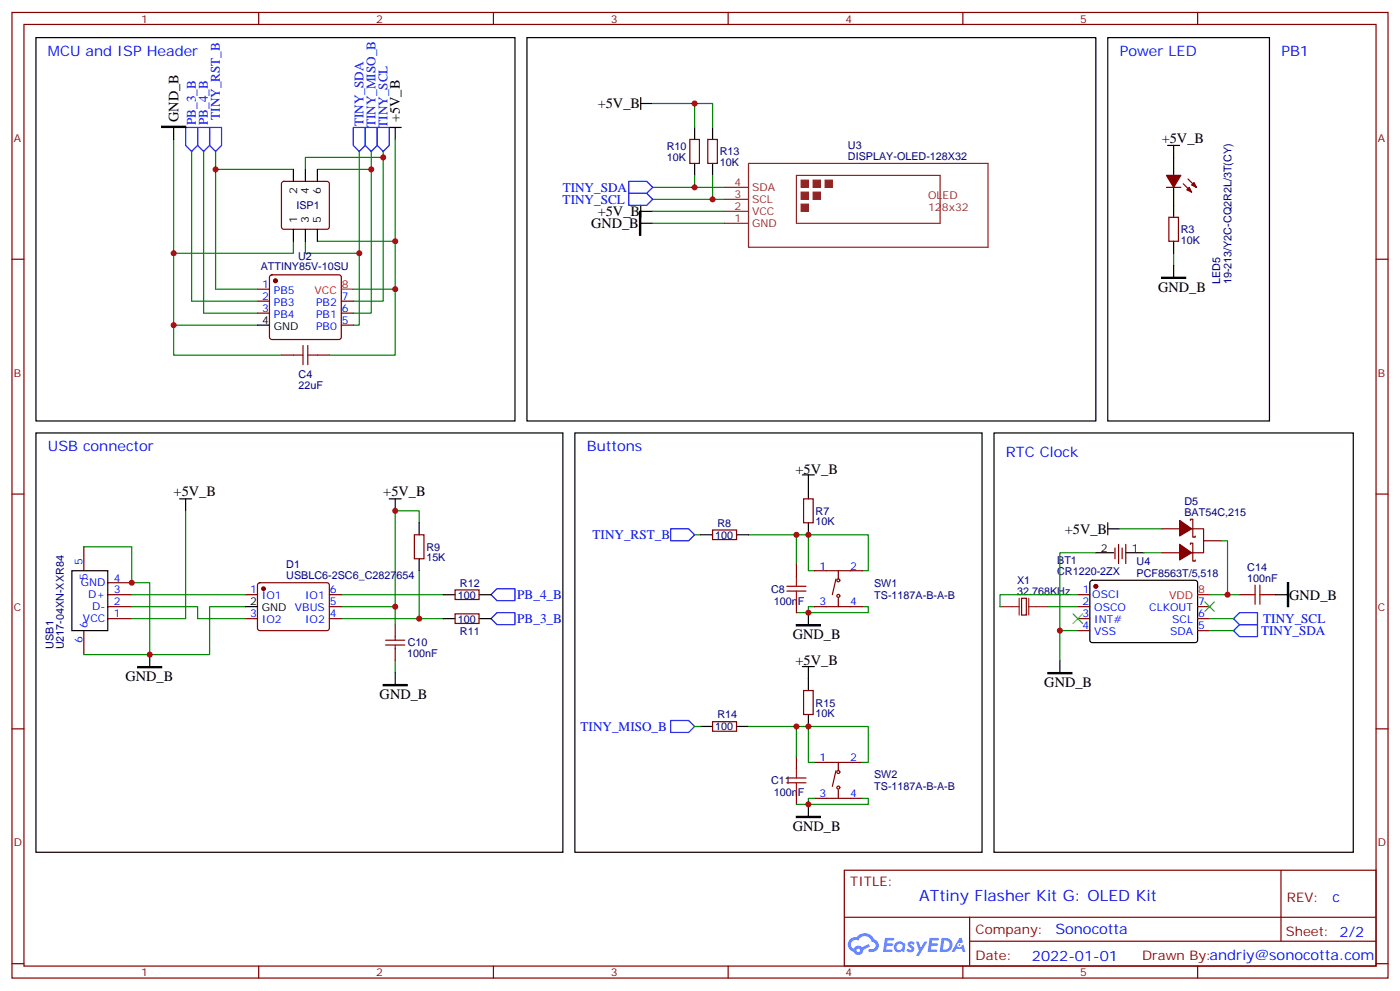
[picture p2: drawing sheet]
<svg xmlns="http://www.w3.org/2000/svg" width="412mm" height="292mm" viewBox="0 0 412 292" stroke-linecap="round" stroke-linejoin="round" font-family="sans-serif">
<g fill="none" stroke="#870000" stroke-width=".35">
<path d="M3.5 3.7h405.4v284.3h-405.4zM7.1 7.2h398.2v277.3h-398.2zM76.2 3.7v3.5M145.3 3.7v3.5M214.5 3.7v3.5M283.6 3.7v3.5M352.8 3.7v3.5M3.5 76.3h3.6M405.3 76.3h3.6M3.5 145.5h3.6M405.3 145.5h3.6M3.5 214.6h3.6"/>
<path d="M405.3 214.6h3.6M248.7 256.3h156.6v28.2h-156.6zM377.3 256.3v20.9M248.7 270.1h156.5M285.6 277.2h119.6M285.6 270.1v14.1M3.5 283.8h3.6M76.2 284.5v3.5M145.3 284.5v3.5M214.5 284.5v3.5M283.6 284.5v3.5M352.8 284.5v3.5"/>
<path d="M405.3 283.8h3.6"/>
</g>
<g fill="#5487ff">
<path d="M267.7 277.4a1.22 1.22 0 0 1 1.7 .3l-.4 .6a.47 .47 0 0 0-.3-.4 .47 .47 0 0 0-.5 .2l.1 .2a1.14 1.14 0 0 1 .8 1.7 1.14 1.14 0 0 1-1.9 0l-.2-.2 .5-.5 .7 .4a.29 .29 0 0 0 .3-.2 .29 .29 0 0 0-.2-.4 1.04 1.04 0 0 1-.6-1.7z"/>
<path d="M260.7 276.2h2.4l.3 .2-.2 .5h-1.8l-.1 .9h1.5l.3 .3-.3 .4h-1.6l-.2 1.1 1.7 .1 .2 .3-.2 .3h-2.6z"/>
<path d="M273.8 276.2h2.4l.3 .2-.1 .5h-1.8l-.2 .9h1.6l.3 .3-.4 .4h-1.6l-.1 1.1 1.7 .1 .2 .3-.2 .3h-2.6z"/>
<path d="M282.6 276.2h.7l.3 1.2-.6 .4a.69 .69 0 0 0-1 .2 .69 .69 0 0 0 .4 1 .69 .69 0 0 0 .9-.6l.5-.3 .6 2.2h-.8l-.2-.9h-1.8l-.5 .9h-.8z"/>
<path d="M269.8 277.3h.8l.6 1.8 1.1-1.8h.9l-2.6 4.2h-.8l.9-1.6z"/>
<path d="M277.4 276.2l-.6 4.1h1.3a2.11 2.11 0 0 0 2.5-2.1 2.11 2.11 0 0 0-2.5-2zM278.1 276.9a1.39 1.39 0 0 1 1.7 1.4 1.39 1.39 0 0 1-1.8 1.3h-.3z"/>
<path d="M263.7 277.8a1.54 1.54 0 0 0-.1 2.2 1.54 1.54 0 0 0 2.2 .1l.6 .2 .3-2.3-.2-.2h-.4a1.49 1.49 0 0 0-2.4 0zM264 278.8a.94 .94 0 0 1 1.8 0 .94 .94 0 0 1-1.8 0z"/>
<path d="M250.4 276.6a2.18 2.18 0 0 0 1.1 3.7 1.44 1.44 0 0 0 1.6 .9 1.44 1.44 0 0 0 1.2-1.5l2-1-.5-.7-1.9 .9a1.47 1.47 0 0 0-2.4 .5 1.39 1.39 0 0 1-.7-2 1.39 1.39 0 0 1 2-.4 2.12 2.12 0 0 1 2.2-1.3 2.12 2.12 0 0 1 1.9 1.7 1.14 1.14 0 0 1 1.1 1.4 1.14 1.14 0 0 1-1.7 .7 .43 .43 0 0 0-.5 .4 .43 .43 0 0 0 .4 .4 1.98 1.98 0 0 0 2.5-1.2 1.98 1.98 0 0 0-1.2-2.5 3.1 3.1 0 0 0-5.3-.7l-.9 .1zM252.3 279.9a.55 .55 0 0 1 1.1 0 .55 .55 0 0 1-1.1 0z"/>
<circle cx="282.6" cy="278.3" r=".26"/>
</g>
<g fill="none" stroke="#a10000" stroke-width=".35">
<path d="M86.4 104.6h2.9M89.3 101.7v5.7M90.7 104.6h2.8M90.7 101.7v5.7M231.8 174.1h5.6M231.8 172.6h5.6M234.6 169.8v2.8M234.6 174.1v2.8M368.7 175.1h1M369.7 172.3v5.6M371.1 172.3v5.6M371.1 175.1h1.1"/>
<path d="M113.6 188.5h5.6M113.6 189.9h5.6M116.4 187.5v1M116.4 189.9v1.1M231.8 230.5h5.6M231.8 229.1h5.6M234.6 226.3v2.8M234.6 230.5v2.8"/>
</g>
<g fill="none" stroke="#870000" stroke-width=".35">
<path d="M83.1 53.6l.5-.2h12.7l.5 .2 .2 .5v12.7l-.2 .5-.5 .2h-12.7l-.5-.2-.2-.5v-12.7zM203.2 41.1h2.8v7h-2.8zM208.5 41.1h2.8v7h-2.8zM343.6 55.2h4.2M348.5 54.1l2.5 2.5M350 52.7l2.4 2.5M344.3 64h2.8v7h-2.8zM75.8 85.2h3.6M75.8 88.7h3.6M75.8 92.2h3.6M79.6 81.1l.5-.2h19.7l.5 .2 .2 .5v17.7l-.2 .5-.5 .2h-19.7l-.5-.3-.2-.4v-17.7zM100.5 88.7h3.6"/>
<path d="M100.5 92.2h3.6M100.5 95.7h3.6M82.9 104.6h3.5M93.5 104.6h3.5M122.1 157.5h2.8v7h-2.8zM209.9 156.1h7.1v2.8h-7.1zM236.7 146.9h2.8v7.1h-2.8zM342.2 155.7h5.3M350.7 153.2v-.3h.7v5.3h.7v-.4M351 155.7h3.5v7.1h-3.5M354.5 159.2h5.3M24.7 161v7.1"/>
<path d="M31.7 178.6h7.1M31.7 175.1h7.1M31.7 171.6h7.1M72.3 175.1h3.5M76.1 171.8l.5-.2h20l.4 .7-.1 13-.6 .4-20-.1-.5-.6v-12.7zM97 178.6h3.5M97 175.1h3.5M134.1 173.7h7v2.8h-7zM234.6 166.3v3.5M234.6 176.9v3.5M239.9 178.6h14.1M239.9 168.1h14.1"/>
<path d="M246.2 170.5l-1 4.6M246.9 168.1v2.4M246.9 176.2v2.4M300.9 176.2h1.4v4.9h-1.4zM317.5 178.6h3.5M317.5 175.1h3.5M328.4 161.4v3.1M329.5 160.3v5.6M330.6 161.4v3.1M331.6 160.3v5.6M342.2 162.8h5.3M350.7 160.3v-.4h.7v5.3h.7v-.3"/>
<path d="M352.8 178.6h3.5M365.1 175.1h3.6M372.2 175.1h3.5M24.7 185.7v7.1M31.7 182.2h7.1M72.3 182.2h3.5M97 182.2h3.5M116.4 183.9v3.6M116.4 191v3.5M134.1 180.8h7v2.8h-7zM317.5 182.2h3.5M317.5 185.7h3.5"/>
<path d="M352.8 182.2h3.5M352.8 185.7h3.5M209.9 212.5h7.1v2.8h-7.1zM236.7 203.3h2.8v7.1h-2.8zM234.6 222.7v3.6M234.6 233.3v3.6M239.9 235.1h14.1M239.9 224.5h14.1M246.2 227l-1 4.6M246.9 224.5v2.5M246.9 232.6v2.5"/>
<circle cx="246.9" cy="175.5" r=".44"/>
<circle cx="246.9" cy="170.9" r=".44"/>
<circle cx="246.9" cy="231.9" r=".44"/>
<circle cx="246.9" cy="227.3" r=".44"/>
</g>
<g fill="none" stroke="#000" stroke-width=".35">
<path d="M10.6 11.1h141.1v112.9h-141.1zM155.2 11.1h167.6v112.9h-167.6zM326.3 11.1h47.6v112.9h-47.6zM51.2 37.5v3.6M114.7 37.5h3.5M116.4 37.5v3.6M188.7 28.7v3.5M188.7 30.5h3.6M204.6 37.5v3.6M209.9 37.5v3.6M86.4 49.9v3.5M90 49.9v3.5"/>
<path d="M93.5 49.9v3.5M204.6 48.1v3.5M209.9 48.1v3.5M344 42.8h3.5M345.7 42.8v8.8M345.7 55.2v8.8M86.4 67.5v3.5M90 67.5v3.5M93.5 67.5v3.5M188.7 65.8h3.6M188.7 62.2h3.6M188.7 60.5v3.5"/>
<path d="M345.7 71v3.6M345.7 78.1v3.5M75.8 95.7h3.6M10.6 127.5h155.2v123.5h-155.2zM169.3 127.5h120v123.5h-120zM236.4 139.8h3.5M238.1 139.8v7.1M292.8 127.5h105.8v123.5h-105.8zM52.9 146.9h3.5M54.7 146.9v3.5M114.7 146.9h3.5M116.4 146.9v3.5"/>
<path d="M123.5 154v3.5M206.4 157.5h3.5M217 157.5h3.5M238.1 154v3.5M326.3 155.7h3.5M326.3 154v3.5M21.2 168.1h10.5v17.6h-10.5zM72.3 178.6h3.5M123.5 164.5v3.6M130.5 175.1h3.6M141.1 175.1h3.5M321.3 171.1l.4-.2h30.6l.5 .7-.1 17.2-.6 .4h-30.6l-.5-.7v-16.9z"/>
<path d="M322.8 162.8h5.3M331.6 162.8h5.3M375.7 175.1h3.5M44.1 192.8v3.5M116.4 198v3.6M130.5 182.2h3.6M141.1 182.2h3.5M236.4 196.3h3.5M238.1 180.4v3.5M238.1 196.3v7M312.2 194.5v3.5M206.4 213.9h3.5"/>
<path d="M217 213.9h3.5M238.1 210.4v3.5M238.1 236.9v3.5"/>
</g>
<g fill="#870000" stroke="#870000" stroke-width=".35">
<path d="M343.6 51.6h4.2l-2.1 3.6z"/>
<path d="M350.3 55.2l.7 1.4-1.4-.7z"/>
<path d="M351 54.5l.7-.7 .7 1.4z"/>
<path d="M347.5 153.2l3.5 2.5-3.5 2.1z"/>
<path d="M347.5 160.3l3.5 2.5-3.5 2.1z"/>
<circle cx="77.6" cy="173.4" r=".53"/>
<circle cx="81.1" cy="82.7" r=".53"/>
<circle cx="322.8" cy="172.6" r=".53"/>
</g>
<g fill="none" stroke="#008700" stroke-width=".35">
<path d="M192.3 30.5h17.6v7M204.6 30.5v7M51.2 41.1v54.6h24.6M56.4 44.6v44.1h19.4M60 44.6v47.6h15.8M63.5 44.6v40.6h12.3M63.5 49.9h22.9M93.5 49.9h15.9M105.8 44.6v51.1h-1.7M109.4 44.6v47.6h-5.3M112.9 46.4h-22.9v3.5M112.9 44.6v44.1h-8.8"/>
<path d="M116.4 41.1v44.1h-12.3M192.3 55.2h21.1M192.3 58.7h21.1M204.6 51.6v3.6M209.9 51.6v7.1M86.4 71v3.6h-35.2M90 71v3.6h15.8M93.5 71h22.9M192.3 62.2h21.1M192.3 65.8h21.1M345.7 74.6v3.5M51.2 95.7v8.9h31.7"/>
<path d="M116.4 85.2v19.4h-19.4M54.7 150.4v31.8h-15.9M123.5 154v-3.6h-7.1v28.2h-15.9M204.6 157.5h1.8M220.5 157.5h17.6v10.6h1.8M234.6 157.5v8.8M238.1 157.5h17.7v10.6h-1.8M329.8 155.7h12.4M359.8 159.2h1.8v15.9h-5.3M24.7 161h14.1v10.6h5.3v21.2h-19.4M38.8 178.6h19.4v3.6h14.1M38.8 175.1h33.5"/>
<path d="M72.3 178.6h-10.6v14.2h-17.6M100.5 175.1h30M116.4 178.6v5.3M123.5 168.1v14.1M239.9 178.6h-1.8v1.8h17.7v-1.8h-1.8M308.7 178.6h8.8M317.5 175.1h-22.9v3.5M322.8 162.8h-10.6v22.9M336.9 162.8h5.3M361.6 175.1h3.5M100.5 182.2h30M116.4 194.5v3.5"/>
<path d="M234.6 180.4h3.5M317.5 185.7h-5.3v8.8M356.3 182.2h7.1M356.3 185.7h7.1M204.6 213.9h1.8M220.5 213.9h17.6v10.6h1.8M234.6 213.9v8.8M238.1 213.9h17.7v10.6h-1.8M234.6 236.9h3.5M239.9 235.1h-1.8v1.8h17.7v-1.8h-1.8"/>
</g>
<path d="M47.6 37.2h7.1v.3h-7.1zM188.4 62.2h.3v7.1h-.3zM342.2 81.6h7v.4h-7zM379.2 171.6h.4v7h-.4zM40.6 196.3h7v.3h-7zM234.6 183.9h7.1v.4h-7.1zM308.7 198h7v.4h-7zM112.9 201.6h7v.3h-7zM234.6 240.4h7.1v.3h-7.1z" fill="#000" stroke="#000" stroke-width=".35"/>
<g fill="none" stroke="#00f" stroke-width=".35">
<path d="M54.7 37.5h3.5v5.3l-1.8 1.8-1.7-1.8zM58.2 37.5h3.5v5.3l-1.7 1.8-1.8-1.8zM61.7 37.5h3.6v5.3l-1.8 1.8-1.8-1.8zM104.1 37.5h3.5v5.3l-1.8 1.8-1.7-1.8zM107.6 37.5h3.5v5.3l-1.7 1.8-1.8-1.8zM111.1 37.5h3.6v5.3l-1.8 1.8-1.8-1.8zM185.2 56.9h5.3l1.8 1.8-1.8 1.8h-5.3zM185.2 53.4h5.3l1.8 1.8-1.8 1.7h-5.3zM197.6 155.7h5.2l1.8 1.8-1.8 1.7h-5.2zM144.6 175.1l1.8-1.7h5.3v3.5h-5.3zM144.6 182.2l1.8-1.8h5.3v3.5h-5.3zM365.1 183.9h5.3v3.6h-5.3l-1.7-1.8z"/>
<path d="M365.1 180.4h5.3v3.5h-5.3l-1.7-1.7zM197.6 212.2h5.2l1.8 1.7-1.8 1.8h-5.2z"/>
</g>
<path d="M100.5 85.2h3.6M352.8 175.1h3.5" fill="none" stroke="#f00" stroke-width=".35"/>
<path d="M213.4 55.2h7.1M213.4 58.7h7.1M220.5 48.1h70.5v24.7h-70.5zM234.6 51.6h42.3v14.2h-42.3zM213.4 65.8h7.1M213.4 62.2h7.1M294.6 178.6h5.6M300.2 176.2v4.9M303 178.6h5.7M303 176.2v4.9" fill="none" stroke="#8c2424" stroke-width=".35"/>
<g fill="#8c2424" stroke="#8c2424" stroke-width=".35">
<path d="M236 53.1h2.1v2.1h-2.1z"/>
<path d="M239.5 53.1h2.2v2.1h-2.2z"/>
<path d="M236 56.6h2.1v2.1h-2.1z"/>
<path d="M243.1 53.1h2.1v2.1h-2.1z"/>
<path d="M236 60.1h2.1v2.1h-2.1z"/>
<path d="M239.5 56.6h2.2v2.1h-2.2z"/>
</g>
<path d="M354.9 177.2l2.8 2.9M357.7 177.2l-2.8 2.9M316.1 180.8l2.8 2.8M318.9 180.8l-2.8 2.8" fill="none" stroke="#3c3" stroke-width=".35"/>
<g fill="#c00">
<circle cx="44.1" cy="192.8" r=".88"/>
<circle cx="38.8" cy="171.6" r=".88"/>
<circle cx="234.6" cy="157.5" r=".88"/>
<circle cx="238.1" cy="180.4" r=".88"/>
<circle cx="238.1" cy="157.5" r=".88"/>
<circle cx="123.5" cy="182.2" r=".88"/>
<circle cx="116.4" cy="178.6" r=".88"/>
<circle cx="116.4" cy="150.4" r=".88"/>
<circle cx="51.2" cy="95.7" r=".88"/>
<circle cx="116.4" cy="85.2" r=".88"/>
<circle cx="51.2" cy="74.6" r=".88"/>
<circle cx="112.9" cy="46.4" r=".88"/>
<circle cx="109.4" cy="49.9" r=".88"/>
<circle cx="63.5" cy="49.9" r=".88"/>
<circle cx="116.4" cy="71" r=".88"/>
<circle cx="105.8" cy="74.6" r=".88"/>
<circle cx="204.6" cy="55.2" r=".88"/>
<circle cx="209.9" cy="58.7" r=".88"/>
<circle cx="204.6" cy="30.5" r=".88"/>
<circle cx="238.1" cy="213.9" r=".88"/>
<circle cx="238.1" cy="236.9" r=".88"/>
<circle cx="234.6" cy="213.9" r=".88"/>
<circle cx="361.6" cy="175.1" r=".88"/>
<circle cx="312.2" cy="185.7" r=".88"/>
</g>
<text font-size="4.6" fill="#00f" x="270.8" y="265.3">ATtiny Flasher Kit G: OLED Kit</text>
<g font-size="4.2" fill="#00f">
<text x="14.1" y="16.4">MCU and ISP Header</text>
<text x="329.8" y="16.4">Power LED</text>
<text x="377.5" y="16.4">PB1</text>
<text x="14.1" y="132.8">USB connector</text>
<text x="172.9" y="132.8">Buttons</text>
<text x="296.3" y="134.5">RTC Clock</text>
<text x="392.5" y="265.5">c</text>
<text x="310.9" y="275.1">Sonocotta</text>
<text x="304" y="282.9">2022-01-01</text>
</g>
<g font-size="4.2">
<text x="52.5" y="35.9" transform="rotate(-90 52.5 35.9)">GND_B</text>
<text x="176.1" y="31.9">+5V_B</text>
<text x="117.8" y="36" transform="rotate(-90 117.8 36)">+5V_B</text>
<text x="342.2" y="42.1">+5V_B</text>
<text x="176.1" y="63.7">+5V_B</text>
<text x="174.1" y="67.2">GND_B</text>
<text x="341.1" y="85.9">GND_B</text>
<text x="234.3" y="139.5">+5V_B</text>
<text x="51.2" y="146.2">+5V_B</text>
<text x="112.9" y="146.2">+5V_B</text>
<text x="313.6" y="157.1">+5V_B</text>
<text x="379.8" y="176.6">GND_B</text>
<text x="233.5" y="188.2">GND_B</text>
<text x="234.3" y="195.9">+5V_B</text>
<text x="36.9" y="200.6">GND_B</text>
<text x="307.6" y="202.3">GND_B</text>
<text x="111.8" y="205.8">GND_B</text>
<text x="233.5" y="244.6">GND_B</text>
</g>
<g font-size="3.9" fill="#00f">
<text x="64.8" y="35.3" transform="rotate(-90 64.8 35.3)">TINY_RST_B</text>
<text x="57.7" y="36.8" transform="rotate(-90 57.7 36.8)">PB_3_B</text>
<text x="61.2" y="36.8" transform="rotate(-90 61.2 36.8)">PB_4_B</text>
<text x="107.1" y="37.1" transform="rotate(-90 107.1 37.1)">TINY_SDA</text>
<text x="110.6" y="37.5" transform="rotate(-90 110.6 37.5)">TINY_MISO_B</text>
<text x="114.1" y="37.6" transform="rotate(-90 114.1 37.6)">TINY_SCL</text>
<text x="165.7" y="59.9">TINY_SCL</text>
<text x="165.7" y="56.4">TINY_SDA</text>
<text x="174.6" y="158.7">TINY_RST_B</text>
<text x="152.4" y="176.4">PB_4_B</text>
<text x="152.4" y="183.4">PB_3_B</text>
<text x="372.1" y="183.5">TINY_SCL</text>
<text x="371.5" y="187">TINY_SDA</text>
<text x="171" y="215.2">TINY_MISO_B</text>
</g>
<g font-size="3.9" fill="#800">
<text x="250.5" y="260.8">TITLE:</text>
<text x="379.1" y="265.5">REV:</text>
<text x="287.4" y="275">Company:</text>
<text x="378.7" y="275.7">Sheet: 2/2</text>
<text x="287.4" y="282.7">Date:</text>
<text x="336.4" y="282.8">Drawn By:andriy@sonocotta.com</text>
</g>
<g font-size="3.2" fill="#800">
<text x="41.6" y="6.7">1</text>
<text x="110.8" y="6.7">2</text>
<text x="179.9" y="6.7">3</text>
<text x="249.1" y="6.7">4</text>
<text x="318.2" y="6.7">5</text>
<text x="4.1" y="41.8">A</text>
<text x="405.9" y="41.8">A</text>
<text x="4.1" y="110.9">B</text>
<text x="405.9" y="110.9">B</text>
<text x="4.1" y="180.1">C</text>
<text x="405.9" y="180.1">C</text>
<text x="4.1" y="249.2">D</text>
<text x="405.9" y="249.2">D</text>
<text x="41.6" y="287.5">1</text>
<text x="110.8" y="287.5">2</text>
<text x="179.9" y="287.5">3</text>
<text x="249.1" y="287.5">4</text>
<text x="318.2" y="287.5">5</text>
</g>
<g font-size="3.2" fill="#000080">
<text x="196.4" y="47.5">10K</text>
<text x="196.4" y="44.2">R10</text>
<text x="212" y="45.7">R13</text>
<text x="249.8" y="47.1">DISPLAY-OLED-128X32</text>
<text x="249.8" y="43.9">U3</text>
<text x="212" y="48.9">10K</text>
<text x="87.3" y="61.6">ISP1</text>
<text x="347.8" y="71.9">10K</text>
<text x="347.8" y="68.6">R3</text>
<text x="87.8" y="76.6">U2</text>
<text x="76.8" y="79.4">ATTINY85V-10SU</text>
<text x="359.5" y="83.7" transform="rotate(-90 359.5 83.7)">LED5</text>
<text x="362.7" y="83.7" transform="rotate(-90 362.7 83.7)">19-213/Y2C-CQ2R2L/3T(CY)</text>
<text x="88" y="111.3">C4</text>
<text x="88" y="114.5">22uF</text>
<text x="348.9" y="148.6">D5</text>
<text x="211.3" y="155.1">R8</text>
<text x="240.2" y="154.7">10K</text>
<text x="240.2" y="151.6">R7</text>
<text x="348.9" y="151.8">BAT54C,215</text>
<text x="210.7" y="158.6">100</text>
<text x="84.3" y="167.3">D1</text>
<text x="125.6" y="165.3">15K</text>
<text x="125.6" y="162.2">R9</text>
<text x="311.4" y="166">BT1</text>
<text x="334.8" y="166.4">U4</text>
<text x="84.3" y="170.5">USBLC6-2SC6_C2827654</text>
<text x="135.5" y="172.7">R12</text>
<text x="257.5" y="172.7">SW1</text>
<text x="299.6" y="171.9">X1</text>
<text x="311.4" y="169.2">CR1220-2ZX</text>
<text x="334.8" y="169.8">PCF8563T/5,518</text>
<text x="367.4" y="171.2">100nF</text>
<text x="367.4" y="168">C14</text>
<text x="134.8" y="176.3">100</text>
<text x="227.2" y="174.5">C8</text>
<text x="227.9" y="178">100nF</text>
<text x="257.5" y="176.2">TS-1187A-B-A-B</text>
<text x="299.6" y="175.1">32.768KHz</text>
<text x="134.8" y="183.3">100</text>
<text x="15.7" y="191" transform="rotate(-90 15.7 191)">USB1</text>
<text x="18.8" y="191.2" transform="rotate(-90 18.8 191.2)">U217-04XN-XXR84</text>
<text x="120.1" y="190.3">C10</text>
<text x="135.5" y="186.8">R11</text>
<text x="119.9" y="193.6">100nF</text>
<text x="240.2" y="208">R15</text>
<text x="210.7" y="215.1">100</text>
<text x="211.3" y="211.5">R14</text>
<text x="240.2" y="211.2">10K</text>
<text x="227.2" y="231">C11</text>
<text x="257.5" y="229.2">SW2</text>
<text x="257.5" y="232.7">TS-1187A-B-A-B</text>
<text x="227.9" y="234.5">100nF</text>
</g>
<g font-size="3.2">
<text x="87.5" y="57.2" transform="rotate(-90 87.5 57.2)">2</text>
<text x="91" y="57.2" transform="rotate(-90 91 57.2)">4</text>
<text x="94.5" y="57.2" transform="rotate(-90 94.5 57.2)">6</text>
<text x="87.5" y="65.8" transform="rotate(-90 87.5 65.8)">1</text>
<text x="91" y="65.8" transform="rotate(-90 91 65.8)">3</text>
<text x="94.5" y="65.8" transform="rotate(-90 94.5 65.8)">5</text>
<text x="77.2" y="95.4">4</text>
<text x="80.7" y="97.2">GND</text>
<text x="324.3" y="162.4">2</text>
<text x="333.4" y="162.4">1</text>
<text x="73.7" y="178.3">2</text>
<text x="77.2" y="180.1">GND</text>
</g>
<g font-size="3.2" fill="#8d2323">
<text x="216.4" y="54.8">4</text>
<text x="216.4" y="58.3">3</text>
<text x="221.5" y="56.2">SDA</text>
<text x="221.5" y="59.8">SCL</text>
<text x="273.4" y="58.7">OLED</text>
<text x="216.4" y="65.4">1</text>
<text x="216.4" y="61.9">2</text>
<text x="221.5" y="63.3">VCC</text>
<text x="273.4" y="62.2">128x32</text>
<text x="221.5" y="66.8">GND</text>
</g>
<g font-size="3.2" fill="#00f">
<text x="77.2" y="84.8">1</text>
<text x="77.2" y="88.3">2</text>
<text x="80.7" y="86.6">PB5</text>
<text x="100.7" y="88.3">7</text>
<text x="77.2" y="91.9">3</text>
<text x="80.7" y="90.1">PB3</text>
<text x="80.7" y="93.6">PB4</text>
<text x="93.1" y="93.6">PB1</text>
<text x="93.1" y="90.1">PB2</text>
<text x="100.7" y="95.4">5</text>
<text x="100.7" y="91.9">6</text>
<text x="93.1" y="97.2">PB0</text>
<text x="24.3" y="166.3" transform="rotate(-90 24.3 166.3)">5</text>
<text x="241.4" y="167.7">1</text>
<text x="250.5" y="167.7">2</text>
<text x="23.8" y="172.6">GND</text>
<text x="25.8" y="170.8" transform="rotate(-90 25.8 170.8)">5</text>
<text x="33.5" y="171.2">4</text>
<text x="26" y="176.2">D+</text>
<text x="27.2" y="179.7">D-</text>
<text x="33.5" y="178.3">2</text>
<text x="33.5" y="174.8">3</text>
<text x="73.7" y="174.8">1</text>
<text x="77.2" y="176.5">IO1</text>
<text x="89.9" y="176.5">IO1</text>
<text x="97.2" y="178.3">5</text>
<text x="97.2" y="174.8">6</text>
<text x="241.4" y="178.3">3</text>
<text x="250.5" y="178.3">4</text>
<text x="318.8" y="178.3">2</text>
<text x="319" y="174.8">1</text>
<text x="321.7" y="176.2">OSCI</text>
<text x="353" y="178.3">7</text>
<text x="24.4" y="183.2">VCC</text>
<text x="25.8" y="185" transform="rotate(-90 25.8 185)">6</text>
<text x="33.5" y="181.8">1</text>
<text x="73.7" y="181.8">3</text>
<text x="77.2" y="183.6">IO2</text>
<text x="86.9" y="180.1">VBUS</text>
<text x="89.9" y="183.6">IO2</text>
<text x="97.2" y="181.8">4</text>
<text x="318.8" y="181.8">3</text>
<text x="318.8" y="185.3">4</text>
<text x="322.3" y="180.1">OSCO</text>
<text x="322.3" y="183.6">INT#</text>
<text x="338.5" y="180.1">CLKOUT</text>
<text x="345.3" y="183.6">SCL</text>
<text x="353" y="185.3">5</text>
<text x="353" y="181.8">6</text>
<text x="24.3" y="189.5" transform="rotate(-90 24.3 189.5)">6</text>
<text x="322.3" y="187.1">VSS</text>
<text x="344.7" y="187.1">SDA</text>
<text x="241.4" y="224.2">1</text>
<text x="250.5" y="224.2">2</text>
<text x="241.4" y="234.7">3</text>
<text x="250.5" y="234.7">4</text>
</g>
<g font-size="3.2" fill="#f00">
<text x="92.6" y="86.6">VCC</text>
<text x="100.7" y="84.8">8</text>
<text x="344.4" y="176.5">VDD</text>
<text x="353" y="174.8">8</text>
</g>
</svg>
